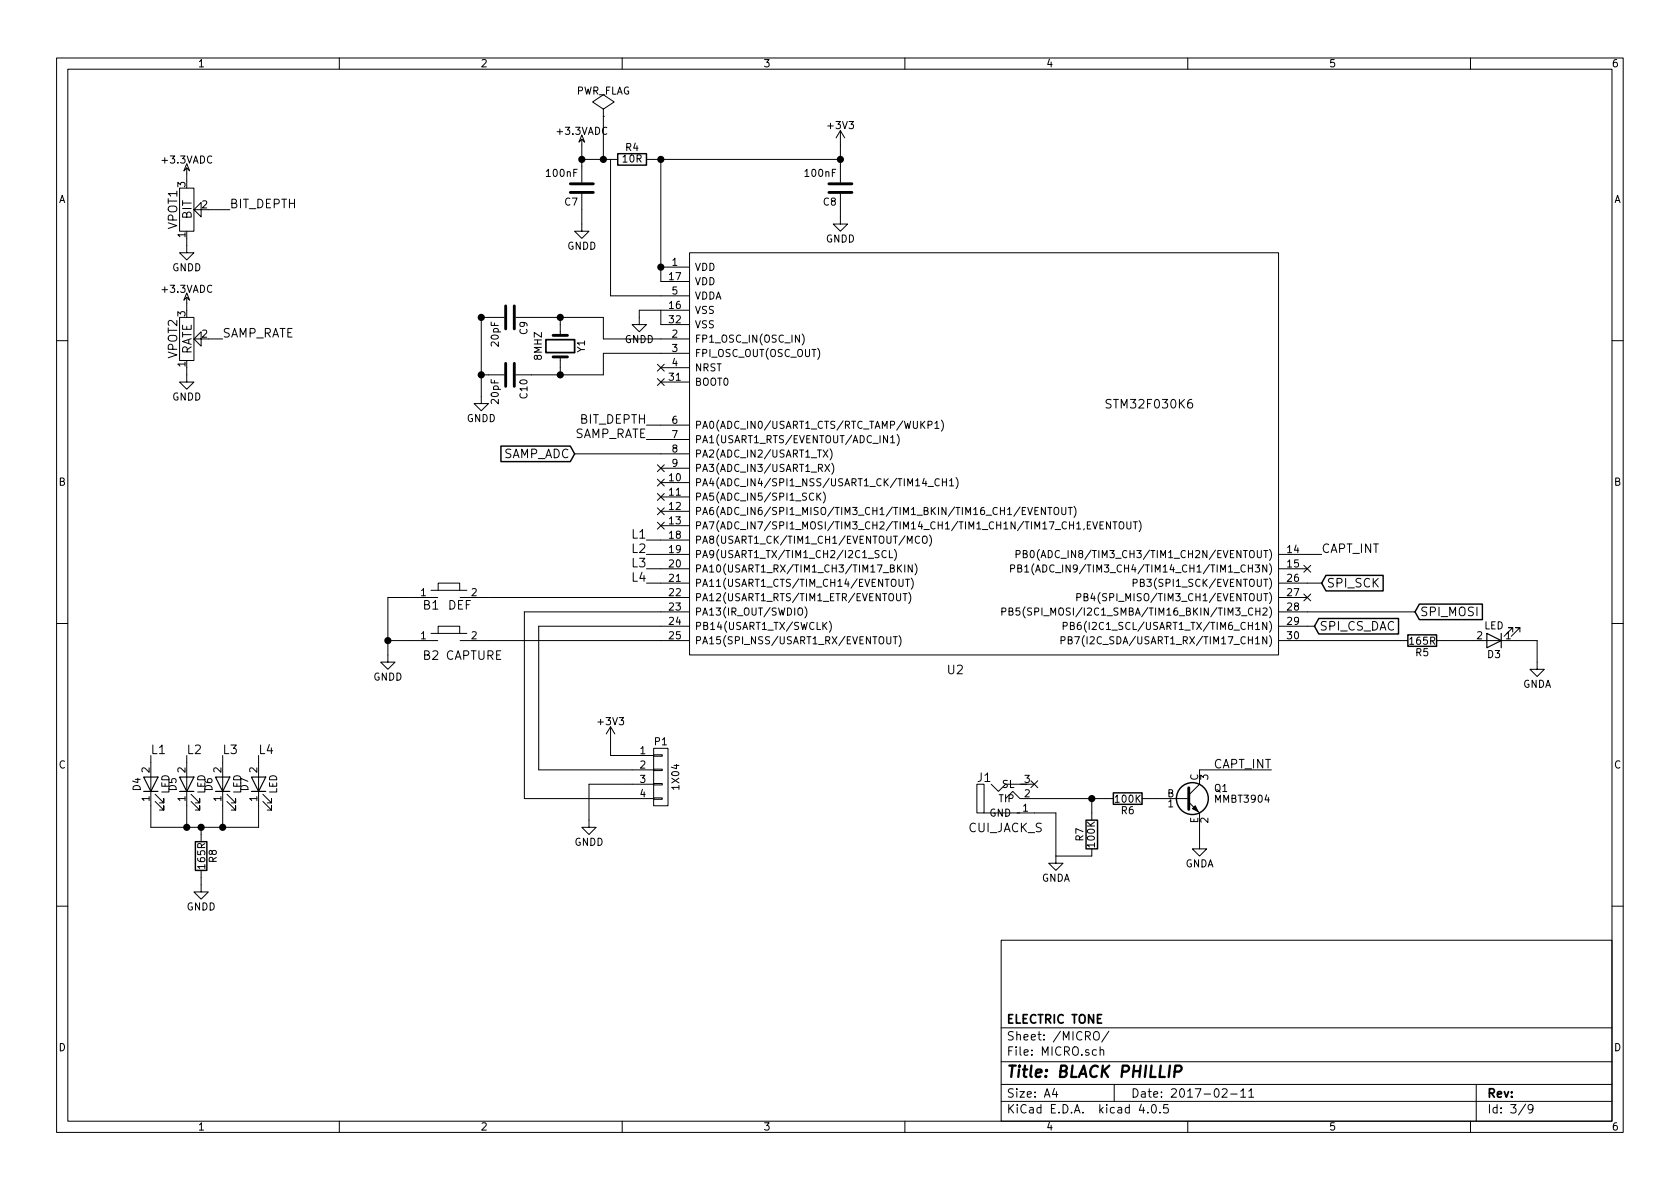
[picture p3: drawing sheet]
<svg xmlns="http://www.w3.org/2000/svg" width="297mm" height="210mm" viewBox="0 0 297 210" stroke-linecap="round" stroke-linejoin="round" font-family="sans-serif">
<g fill="none" stroke="#000" stroke-width=".18">
<path d="M10 10.3h277v189.9h-277zM12 12.2h273v186.1h-273zM60 10.3v1.9M106.7 19.3l1.9-1.3-1.9-1.2-1.9 1.2 1.9 1.3v1.3M110 10.3v1.9M160 10.3v1.9M210 10.3v1.9M260 10.3v1.9M31.7 33.3h2.6v7.6h-2.6zM33 29.7v2.3M33 29l.5 1.2-.5-.5-.5 .5zM34.3 37.1l1.3 1.2v-2.5l-1.3 1.3h1.3"/>
<path d="M36.8 37.1h3.8M102.9 34.3v6.6h1.2l-1.2 1.3-1.3-1.3h1.3M102.9 24.6v7.7M102.9 23.9l.5 1.2-.5-.5-.5 .5zM102.9 28.2h6.3M106.7 20.6h.1M106.7 20.6v7.6M107.9 28.2v24.1h13.9M114.3 28.2h34.3M116.8 28.2v21.6h5M148.6 34.3v5.3h1.3l-1.3 1.3-1.3-1.3h1.3M148.6 23.1l-.8 1.3"/>
<path d="M148.6 23.1v9.2M148.6 23.1l.8 1.3M31.7 56.1h2.6v7.6h-2.6zM33 42.2v2.5h1.3l-1.3 1.3-1.3-1.3h1.3M33 52.6v2.3M33 51.8l.5 1.3-.5-.5-.5 .5zM34.3 59.9l1.3 1.3v-2.5l-1.3 1.2h1.3M36.8 59.9h2.6M89.2 56.1h-4.1v15.3h1.3l-1.3 1.2-1.3-1.2h1.3M91.2 56.1h15.5v3.8h15.1M99.1 56.1v3.2M116.8 54.9v2.5h5"/>
<path d="M116.8 47.2h5M121.8 54.9h-8.8v2.5h1.3l-1.3 1.3-1.2-1.3h1.2M121.9 44.7h104.2v71.1h-104.2zM141.8 59a1.51 1.51 0 0 1 0 2M10 60.2h2M33 65v2.6h1.3l-1.3 1.2-1.3-1.2h1.3M85.1 66.3h4.1M99.1 63.1v3.2M114.3 75.2h7.5M114.3 77.7h7.5M116.2 66.9l1.2 1.3M116.2 64.4l1.2 1.2"/>
<path d="M116.8 65h5M116.8 67.6h5M117.4 66.9l-1.2 1.3M117.4 64.4l-1.2 1.2M121.8 62.5h-15.1v3.8h-15.5M145.5 79.6l.9 1.2M146.4 79.6l-.9 1.2M146.8 79.4a1.51 1.51 0 0 1 0 1.9M157.5 77.4l.3-.4v1.3M157.5 78.3h.7M158.6 76.8a1.51 1.51 0 0 1 0 2M164.1 75.2l.6-.1v-.5l-.6-.1v1.3"/>
<path d="M165.3 74.8l.4-.3v1.3M165.3 75.8h.7M166.4 74.3a1.51 1.51 0 0 1 0 1.9M285 60.2h2M101.6 80.3h20.2M114.3 98h7.5M114.3 95.5h7.5M116.2 82.2l1.2 1.2M116.2 92.3l1.2 1.3M116.2 89.8l1.2 1.2M116.2 87.3l1.2 1.2M116.2 84.7l1.2 1.2"/>
<path d="M116.8 82.8h5M116.8 85.3h5M116.8 87.9h5M116.8 90.4h5M116.8 93h5M117.4 82.2l-1.2 1.2M117.4 92.3l-1.2 1.3M117.4 89.8l-1.2 1.2M117.4 87.3l-1.2 1.2M117.4 84.7l-1.2 1.2M144.4 87.2v1.3M144.6 87.7l.5 .8"/>
<path d="M145.1 87.2l-.7 .7M145.6 87a1.51 1.51 0 0 1 0 1.9M145.8 82.1l.9 1.3M146.7 82.1l-.9 1.3M147.1 81.9a1.51 1.51 0 0 1 0 2M156.7 97.5a.5 .5 0 0 0-.6 0 .5 .5 0 0 0-.2 .6l.1 .3a.41 .41 0 0 0 .7 .1M157.3 97.4v1.2h.6M158.1 97.1a1.51 1.51 0 0 1 0 2M159.4 99.9l-.7 .7M160 99.9v1.3M161.3 99.9v1.3l-.7-1.3v1.3M161.8 99.7a1.51 1.51 0 0 1 0 1.9"/>
<path d="M162.6 94.9a.5 .5 0 0 0-.6 0 .5 .5 0 0 0-.2 .6l.1 .4a.41 .41 0 0 0 .7 .1M163.1 95l.3-.2 .4 .1a.83 .83 0 0 1-.2 1.2 .44 .44 0 0 1-.5-.4zM164.3 94.6a1.51 1.51 0 0 1 0 2M166.1 84.8a.5 .5 0 0 0-.7 0 .5 .5 0 0 0-.1 .6l.1 .3a.41 .41 0 0 0 .7 .1M166.6 84.7v1.2M166.6 85.2h.7M167.3 84.7v1.2M167.9 85l.3-.3v1.2M167.9 85.9h.7M169 84.4a1.51 1.51 0 0 1 0 2M179.7 98l.6-.1v-.4l-.6-.1v1.2M180.9 97.9l.6-.1v-.3l-.6-.1v1.2h.5l.2-.1v-.3l-.2-.3"/>
<path d="M182.2 97.5l.2-.1a.67 .67 0 0 1 .5 .6 .67 .67 0 0 1-.5 .6l-.2-.1-.1-.4zM182.8 99.7a1.51 1.51 0 0 0 0 1.9M184.8 89.7v1.3l-.7-1.3v1.3M185.3 89.7h.7M185.6 89.7v1.3M186.4 89.9l.2-.2 .4 .1a.83 .83 0 0 1-.1 1.2 .44 .44 0 0 1-.5-.4zM187.7 89.7v1l.3 .3h.2l.2-.3v-1M188.9 89.7h.7M189.2 89.7v1.3M189.9 89.5a1.51 1.51 0 0 1 0 2M194.5 92.9h.4M195.1 92.3h-.6v1.2h.6"/>
<path d="M196.3 92.3v1.2l-.7-1.2v1.2M196.8 92.3h.7M197.1 92.3v1.2M197.9 92.5l.2-.2h.4a.83 .83 0 0 1-.1 1.2 .44 .44 0 0 1-.5-.4zM199.2 92.3v1l.3 .2h.2l.2-.2v-1M200.4 92.3h.7M200.7 92.3v1.2M201.4 92.1a1.51 1.51 0 0 1 0 1.9M226.1 98h7.6M230.5 100l1.2 1.2M231.7 100l-1.2 1.2M10 110.3h2"/>
<path d="M68.6 113.3h8.8M76.2 112h6.3M76.2 104.4h6.3M77.4 105.7h-8.8v11.4h1.2l-1.2 1.3-1.3-1.3h1.3M77.5 112v-1.3h3.8v1.3M77.5 104.4v-1.3h3.8v1.3M81.4 113.3h40.4M81.4 105.7h40.4M114.3 100.6h7.5M114.3 103.1h7.5M121.8 108.2h-29.1v33h22.9M121.8 110.7h-26.6v25.4h20.4"/>
<path d="M141.2 107.6h.5a.83 .83 0 0 1-.1 1.2 .44 .44 0 0 1-.5-.4v-.7zM142.3 107.3a1.51 1.51 0 0 1 0 2M145.7 110.6l.5 .7M146.2 110.1l-.7 .7M146.6 109.8a1.51 1.51 0 0 1 0 2M156.8 112.6v1l.2 .3h.3l.2-.3v-1M157.9 112.6h.7M158.3 112.6v1.3M158.9 100.4l.5 .8M159 102.4v1l.2 .3h.2l.3-.3v-1M159 112.4a1.51 1.51 0 0 1 0 1.9M159.7 105h.7"/>
<path d="M160 105v1.2M160.1 102.4h.7M160.5 102.4v1.3M160.7 104.8a1.51 1.51 0 0 1 0 1.9M161.1 102.2a1.51 1.51 0 0 1 0 2M177.1 108.2l.6-.1 .1-.5-.7-.1v1.3M178.4 108.1l.6-.1v-.4l-.6-.1v1.3h.5l.2-.1v-.3l-.3-.3M178.7 100.6l.6-.1v-.5l-.6-.1v1.3M180 100.5l.6-.1v-.4l-.6-.1v1.3h.4l.2-.2 .1-.3-.3-.2M180.3 107.5h-.6l-.1 .6 .2-.1 .5 .1v.6l-.2 .1-.5-.1M181.2 100.2l.3-.3v1.3M181.2 101.2h.7"/>
<path d="M181.3 107.3a1.51 1.51 0 0 0 0 2M187.6 113.3l.6-.1 .1-.5-.7-.1v1.3M188 110.7l.6-.1v-.4l-.6-.1v1.2M188.9 113.2l.6-.1v-.4l-.6-.1v1.3h.5l.1-.2 .1-.3-.3-.2M189.3 110.6l.6-.1v-.3l-.6-.1v1.2h.4l.2-.1 .1-.3-.3-.3M190 112.6h.9l-.6 1.3M190.4 105.6h.6l.1-.5-.7-.1v1.2M191.1 110.1a.47 .47 0 0 0-.6 .5l.1 .6 .4 .1 .1-.1 .1-.4-.1-.2-.4-.1-.2 .3M191.7 105.6l.6-.1v-.4l-.6-.1v1.2h.5l.1-.1 .1-.3-.3-.2M200.4 103.1l.6-.1v-.5l-.6-.1v1.3M226.1 108.2h24.1M226.1 110.7h6.3"/>
<path d="M226.1 113.3h22.8M226.1 100.6h5M226.1 103.1h7.6M226.1 105.7h5M230.5 105l1.2 1.3M231.7 105l-1.2 1.3M254 113.3h17.8v5.1h1.2l-1.2 1.2-1.3-1.2h1.3M267.5 111.8v-.8h-.8h.8l-1.6 1.5M268.7 111.8v-.8h-.7h.7l-1.5 1.5M285 110.3h2M26.7 133.6v12.7h19v-12.7M33 133.6v12.7"/>
<path d="M39.4 133.6v12.7M107.9 128.5v5.1h7.7M107.9 128.5l-.7 1.3M107.9 128.5l.8 1.3M115.6 138.6h1.5v.2h-1.5zM115.6 136h1.5v.3h-1.5zM115.6 133.5h1.5v.2h-1.5zM115.6 132.3h2.5v10.2h-2.5zM115.6 138.7h-11.5v7.6h1.3l-1.3 1.3-1.2-1.3h1.2M172.7 138.7h1.3v5.1h-1.3zM175.3 138.7l1.2 1.2 1.3-1.2h3.8M180.4 138.7h2.5"/>
<path d="M182.3 138.1l1.2 1.2M183.5 138.1l-1.2 1.2M224.8 136.1h-12.7v2.6l-1.9 1.9M27.4 141.7l1.6 1.6v-.8v.8h-.8M27.4 140.5l1.6 1.5v-.8v.8h-.8M33.8 141.7l1.5 1.6v-.8v.8h-.8M33.8 140.5l1.5 1.5v-.8v.8h-.8M35.6 153.9v3.8h1.2l-1.2 1.3-1.3-1.3h1.3M35.6 146.3v2.5M40.1 141.7l1.6 1.6v-.8v.8h-.8M40.1 140.5l1.6 1.5v-.8v.8h-.8M46.5 141.7l1.5 1.6v-.8v.8h-.8"/>
<path d="M46.5 140.5l1.5 1.5v-.8v.8h-.8M115.6 141.1h1.5v.2h-1.5zM174 143.8h12.7v7.6M177.8 141.2l1.3-1.3 1.2 1.3M180.4 141.2h16.4M186.7 151.4v1.2h1.3l-1.3 1.3-1.3-1.3h1.3M193 150.1v1.3h-6.3M193 141.2v3.8M201.9 141.2h8.3M210.2 141.9l1.9 1.9v6.3h1.3l-1.3 1.3-1.3-1.3h1.3M10 160.2h2M177 166.3h108v32h-108z"/>
<path d="M285 160.2h2M60 198.3v1.9M110 198.3v1.9M160 198.3v1.9M177 194.8h108M177 191.8h108M177 187.8h108M177 181.8h108M186.4 192.5l-.3 1h.9M186.8 193v1M193.4 182.6l.3-.2a.53 .53 0 0 1 .7 .5v.5a.51 .51 0 0 1-.8 .4 1.05 1.05 0 0 1-.2-1.2zM194.5 185.7l.2-.1 .4 .1v.9"/>
<path d="M194.5 185.1v1.5M196.1 182.3l-1.3 2M197 191.8v3M201.8 195.2l-.4 1.1h1M202.9 196.7v.1M203.8 195.4l.1-.1a.81 .81 0 0 1 .6 .6 .81 .81 0 0 1-.3 .8l-.1 .1a.8 .8 0 0 1-.6-.6 .8 .8 0 0 1 .3-.8zM205.1 196.7v.1M206.5 195.3h-.7l-.1 .7 .2-.1 .5 .1 .2 .2-.1 .5-.2 .1-.6-.1M210 198.3v1.9M216.1 192.7l.2-.2h.4l.3 .5-1 1h1M217.6 193.5h1.1M219.4 193l.4-.5v1.5"/>
<path d="M219.4 194h.8M220.8 193l.4-.5v1.5M220.8 194h.9M260 198.3v1.9M261 191.8v6.5M269.7 195.2l-1.2 2M271 196l-.2 .3h-.3l-.3-.3v-.4l.1-.2 .5-.1 .2 .2a1.19 1.19 0 0 1-.2 1.2l-.5 .1"/>
</g>
<path d="M207.7 189.5h.8a.56 .56 0 0 0 .4-.5 .56 .56 0 0 0-.3-.6h-.8l-.2 2" fill="none" stroke="#000" stroke-width=".41"/>
<path d="M96.5 60.1h5.1v2.3h-5.1z" fill="none" stroke="#000" stroke-width=".3"/>
<path d="M100.8 32.5h4.1M100.8 34h4.1M146.6 32.5h4M146.6 34h4M89.4 54.1v4.1M90.9 54.1v4.1M97.8 59.3h2.5M89.4 64.3v4M90.9 64.3v4M97.8 63.1h2.5M210.2 139.3v3.8" fill="none" stroke="#000" stroke-width=".51"/>
<g fill="#000" stroke="#000" stroke-width=".25">
<circle cx="102.9" cy="28.2" r=".51"/>
<circle cx="106.7" cy="28.2" r=".51"/>
<circle cx="116.8" cy="28.2" r=".51"/>
<circle cx="148.6" cy="28.2" r=".51"/>
<circle cx="85.1" cy="56.1" r=".51"/>
<circle cx="99.1" cy="56.1" r=".51"/>
<circle cx="116.8" cy="47.2" r=".51"/>
<circle cx="85.1" cy="66.3" r=".51"/>
<circle cx="99.1" cy="66.3" r=".51"/>
<circle cx="68.6" cy="113.3" r=".51"/>
<circle cx="33" cy="146.3" r=".51"/>
<circle cx="35.6" cy="146.3" r=".51"/>
<circle cx="39.4" cy="146.3" r=".51"/>
<circle cx="193" cy="141.2" r=".51"/>
</g>
<g fill="none" stroke="#000" stroke-width=".25">
<path d="M109.2 27.2h5.1v2h-5.1zM88.6 78.9h12.2l.8 1.4-.8 1.3h-12.2zM233.2 109.4h14.1v2.7h-14.1l-.8-1.4zM234.4 101.7h10.2v2.8h-10.2l-.7-1.4zM248.9 112.3h5.1v2h-5.1zM251 106.8h11.1v2.8h-11.1l-.8-1.4zM34.5 148.8h2.1v5.1h-2.1zM192 145h2.1v5.1h-2.1zM196.8 140.2h5.1v2h-5.1z"/>
<circle cx="210.8" cy="141.2" r="2.82"/>
</g>
<path d="M262.9 112l2.5 1.3-2.5 1.2zM265.4 112v2.5M25.4 137.4h2.5l-1.2 2.5zM25.4 139.9h2.5M31.7 137.4h2.6l-1.3 2.5zM31.7 139.9h2.6M38.1 137.4h2.5l-1.2 2.5zM38.1 139.9h2.5M44.4 137.4h2.6l-1.3 2.5zM44.4 139.9h2.6" fill="none" stroke="#000" stroke-width=".2"/>
<path d="M210.8 143l.5-.5 .5 1z" fill="#000" stroke="#000" stroke-width=".18"/>
<text font-size="2.8" x="178" y="190.5">Title: BLACK PHILLIP</text>
<g font-size="2.1">
<text x="31.3" y="40.5" transform="rotate(-90 31.3 40.5)">VPOT1</text>
<text x="33.9" y="38.8" transform="rotate(-90 33.9 38.8)">BIT</text>
<text x="40.6" y="36.8">BIT_DEPTH</text>
<text x="39.4" y="59.7">SAMP_RATE</text>
<text x="31.3" y="63.4" transform="rotate(-90 31.3 63.4)">VPOT2</text>
<text x="33.9" y="62.8" transform="rotate(-90 33.9 62.8)">RATE</text>
<text x="101.2" y="77.5">SAMP_RATE</text>
<text x="102.5" y="74.9">BIT_DEPTH</text>
<text x="196" y="72.2">STM32F030K6</text>
<text x="88.8" y="81">SAMP_ADC</text>
<text x="111.8" y="95.2">L1</text>
<text x="111.8" y="97.8">L2</text>
<text x="111.8" y="100.3">L3</text>
<text x="233.7" y="97.8">CAPT_INT</text>
<text x="74.9" y="107.8">B1</text>
<text x="79.2" y="107.8">DEF</text>
<text x="111.8" y="102.9">L4</text>
<text x="234.6" y="103.9">SPI_SCK</text>
<text x="233.3" y="111.5">SPI_CS_DAC</text>
<text x="251.1" y="109">SPI_MOSI</text>
<text x="74.9" y="116.7">B2 CAPTURE</text>
<text x="167.6" y="119.2">U2</text>
<text x="26.7" y="133.3">L1</text>
<text x="33" y="133.3">L2</text>
<text x="39.4" y="133.3">L3</text>
<text x="45.7" y="133.3">L4</text>
<text x="214.4" y="135.9">CAPT_INT</text>
<text x="172.8" y="138.3">J1</text>
<text x="171.2" y="147.2">CUI_JACK_S</text>
<text x="178" y="184">Sheet: /MICRO/</text>
<text x="178" y="181">ELECTRIC TONE</text>
<text x="178" y="186.7">File: MICRO.sch</text>
<text x="178" y="196.9">KiCad E.D.A. kicad 4.0.5</text>
<text x="178" y="194.1">Size: A4</text>
<text x="200" y="194.1">Date: 2017-02-11</text>
<text x="263" y="194.1">Rev:</text>
<text x="263" y="196.9">Id: 3/9</text>
</g>
<g font-size="1.8">
<text x="35" y="11.9">1</text>
<text x="85" y="11.9">2</text>
<text x="135" y="11.9">3</text>
<text x="185" y="11.9">4</text>
<text x="235" y="11.9">5</text>
<text x="285" y="11.9">6</text>
<text x="101.7" y="16.7">PWR_FLAG</text>
<text x="98.6" y="23.8">+3.3VADC</text>
<text x="146.5" y="22.8">+3V3</text>
<text x="28.8" y="28.9">+3.3VADC</text>
<text x="110.1" y="28.7">10R</text>
<text x="110.6" y="26.7">R4</text>
<text x="10.4" y="35.9">A</text>
<text x="32.8" y="33.1" transform="rotate(-90 32.8 33.1)">3</text>
<text x="96.7" y="31.3">100nF</text>
<text x="142.5" y="31.3">100nF</text>
<text x="285.4" y="35.9">A</text>
<text x="35.7" y="36.8">2</text>
<text x="99.9" y="36.3">C7</text>
<text x="145.6" y="36.3">C8</text>
<text x="30.4" y="47.9">GNDD</text>
<text x="32.8" y="42" transform="rotate(-90 32.8 42)">1</text>
<text x="100.3" y="44.1">GNDD</text>
<text x="118.8" y="47">1</text>
<text x="122.9" y="47.9">VDD</text>
<text x="146" y="42.9">GNDD</text>
<text x="28.8" y="51.8">+3.3VADC</text>
<text x="118.4" y="49.5">17</text>
<text x="118.8" y="52.1">5</text>
<text x="122.9" y="53">VDDA</text>
<text x="122.9" y="50.4">VDD</text>
<text x="32.8" y="56" transform="rotate(-90 32.8 56)">3</text>
<text x="35.7" y="59.7">2</text>
<text x="93.2" y="59.1" transform="rotate(-90 93.2 59.1)">C9</text>
<text x="118.4" y="57.1">32</text>
<text x="118.4" y="54.6">16</text>
<text x="118.8" y="59.7">2</text>
<text x="122.9" y="58">VSS</text>
<text x="122.9" y="55.5">VSS</text>
<text x="32.8" y="64.9" transform="rotate(-90 32.8 64.9)">1</text>
<text x="88.2" y="61.2" transform="rotate(-90 88.2 61.2)">20pF</text>
<text x="95.8" y="63.6" transform="rotate(-90 95.8 63.6)">8MHZ</text>
<text x="103.4" y="62.3" transform="rotate(-90 103.4 62.3)">Y1</text>
<text x="110.4" y="60.6">GNDD</text>
<text x="118.8" y="62.2">3</text>
<text x="118.8" y="64.8">4</text>
<text x="122.9" y="60.6">FP1_OSC_IN(OSC_IN)</text>
<text x="122.9" y="63.1">FPI_OSC_OUT(OSC_OUT)</text>
<text x="122.9" y="65.7">NRST</text>
<text x="30.4" y="70.8">GNDD</text>
<text x="88.2" y="71.3" transform="rotate(-90 88.2 71.3)">20pF</text>
<text x="93.2" y="70.4" transform="rotate(-90 93.2 70.4)">C10</text>
<text x="118.4" y="67.3">31</text>
<text x="122.9" y="68.2">BOOT0</text>
<text x="82.5" y="74.6">GNDD</text>
<text x="118.8" y="74.9">6</text>
<text x="118.8" y="77.5">7</text>
<text x="122.9" y="75.8">PA0(ADC_IN0/USART1_CTS/RTC_TAMP/WUKP1)</text>
<text x="118.8" y="80">8</text>
<text x="118.8" y="82.5">9</text>
<text x="122.9" y="78.4">PA1(USART1_RTS/EVENTOUT/ADC_IN1)</text>
<text x="122.9" y="80.9">PA2(ADC_IN2/USART1_TX)</text>
<text x="122.9" y="83.4">PA3(ADC_IN3/USART1_RX)</text>
<text x="10.4" y="85.9">B</text>
<text x="118.4" y="85.1">10</text>
<text x="118.4" y="87.6">11</text>
<text x="122.9" y="86">PA4(ADC_IN4/SPI1_NSS/USART1_CK/TIM14_CH1)</text>
<text x="122.9" y="88.5">PA5(ADC_IN5/SPI1_SCK)</text>
<text x="285.4" y="85.9">B</text>
<text x="118.4" y="90.2">12</text>
<text x="118.4" y="92.7">13</text>
<text x="118.4" y="95.2">18</text>
<text x="122.9" y="91.1">PA6(ADC_IN6/SPI1_MISO/TIM3_CH1/TIM1_BKIN/TIM16_CH1/EVENTOUT)</text>
<text x="122.9" y="93.6">PA7(ADC_IN7/SPI1_MOSI/TIM3_CH2/TIM14_CH1/TIM1_CH1N/TIM17_CH1,EVENTOUT)</text>
<text x="118.4" y="100.3">20</text>
<text x="118.4" y="97.8">19</text>
<text x="122.9" y="101.2">PA10(USART1_RX/TIM1_CH3/TIM17_BKIN)</text>
<text x="122.9" y="96.1">PA8(USART1_CK/TIM1_CH1/EVENTOUT/MCO)</text>
<text x="122.9" y="98.7">PA9(USART1_TX/TIM1_CH2/I2C1_SCL)</text>
<text x="183.4" y="98.7">PB0(ADC_IN8/TIM3_CH3/TIM1_CH2N/EVENTOUT)</text>
<text x="183.5" y="101.2">PB1(ADC_IN9/TIM3_CH4/TIM14_CH1/TIM1_CH3N)</text>
<text x="227.7" y="97.8">14</text>
<text x="227.7" y="100.3">15</text>
<text x="74.4" y="105.4">1</text>
<text x="83.4" y="105.4">2</text>
<text x="118.4" y="102.9">21</text>
<text x="118.4" y="105.4">22</text>
<text x="118.4" y="107.9">23</text>
<text x="122.9" y="103.8">PA11(USART1_CTS/TIM_CH14/EVENTOUT)</text>
<text x="122.9" y="106.3">PA12(USART1_RTS/TIM1_ETR/EVENTOUT)</text>
<text x="193" y="106.3">PB4(SPI_MISO/TIM3_CH1/EVENTOUT)</text>
<text x="201.8" y="103.8">PB3(SPI1_SCK/EVENTOUT)</text>
<text x="227.7" y="102.9">26</text>
<text x="227.7" y="105.4">27</text>
<text x="227.7" y="107.9">28</text>
<text x="74.4" y="113">1</text>
<text x="83.4" y="113">2</text>
<text x="118.4" y="110.5">24</text>
<text x="118.4" y="113">25</text>
<text x="122.9" y="108.8">PA13(IR_OUT/SWDIO)</text>
<text x="122.9" y="111.4">PB14(USART1_TX/SWCLK)</text>
<text x="122.9" y="113.9">PA15(SPI_NSS/USART1_RX/EVENTOUT)</text>
<text x="181.9" y="108.8">PB5(SPI_MOSI/I2C1_SMBA/TIM16_BKIN/TIM3_CH2)</text>
<text x="190.7" y="113.9">PB7(I2C_SDA/USART1_RX/TIM17_CH1N)</text>
<text x="191.1" y="111.4">PB6(I2C1_SCL/USART1_TX/TIM6_CH1N)</text>
<text x="227.7" y="113">30</text>
<text x="227.7" y="110.5">29</text>
<text x="249.4" y="114">165R</text>
<text x="261.1" y="113">2</text>
<text x="262.4" y="111.3">LED</text>
<text x="266.2" y="113">1</text>
<text x="250.3" y="116">R5</text>
<text x="263" y="116.4">D3</text>
<text x="66" y="120.3">GNDD</text>
<text x="269.2" y="121.6">GNDA</text>
<text x="105.9" y="128.2">+3V3</text>
<text x="115.8" y="131.8">P1</text>
<text x="10.4" y="135.9">C</text>
<text x="26.4" y="136.6" transform="rotate(-90 26.4 136.6)">2</text>
<text x="32.8" y="136.6" transform="rotate(-90 32.8 136.6)">2</text>
<text x="39.1" y="136.6" transform="rotate(-90 39.1 136.6)">2</text>
<text x="45.5" y="136.6" transform="rotate(-90 45.5 136.6)">2</text>
<text x="113.2" y="133.3">1</text>
<text x="113.2" y="135.9">2</text>
<text x="213.6" y="137.9" transform="rotate(-90 213.6 137.9)">3</text>
<text x="285.4" y="135.9">C</text>
<text x="24.8" y="139.8" transform="rotate(-90 24.8 139.8)">D4</text>
<text x="26.4" y="141.7" transform="rotate(-90 26.4 141.7)">1</text>
<text x="29.9" y="140.4" transform="rotate(-90 29.9 140.4)">LED</text>
<text x="31.2" y="139.8" transform="rotate(-90 31.2 139.8)">D5</text>
<text x="32.8" y="141.7" transform="rotate(-90 32.8 141.7)">1</text>
<text x="36.3" y="140.4" transform="rotate(-90 36.3 140.4)">LED</text>
<text x="37.5" y="139.8" transform="rotate(-90 37.5 139.8)">D6</text>
<text x="39.1" y="141.7" transform="rotate(-90 39.1 141.7)">1</text>
<text x="42.6" y="140.4" transform="rotate(-90 42.6 140.4)">LED</text>
<text x="43.9" y="139.8" transform="rotate(-90 43.9 139.8)">D7</text>
<text x="45.5" y="141.7" transform="rotate(-90 45.5 141.7)">1</text>
<text x="49" y="140.4" transform="rotate(-90 49 140.4)">LED</text>
<text x="113.2" y="138.4">3</text>
<text x="113.2" y="141">4</text>
<text x="120.1" y="139.5" transform="rotate(-90 120.1 139.5)">1X04</text>
<text x="176.6" y="141.9">TIP</text>
<text x="177.1" y="139.3">SL</text>
<text x="180.8" y="143.5">1</text>
<text x="181.2" y="141">2</text>
<text x="181.2" y="138.4">3</text>
<text x="197.3" y="141.9">100K</text>
<text x="198.3" y="144">R6</text>
<text x="206.4" y="141">B</text>
<text x="206.5" y="142.7">1</text>
<text x="211.8" y="138" transform="rotate(-90 211.8 138)">C</text>
<text x="214.7" y="140">Q1</text>
<text x="215" y="141.9">MMBT3904</text>
<text x="101.5" y="149.5">GNDD</text>
<text x="174.9" y="144.4">GND</text>
<text x="191.5" y="148.7" transform="rotate(-90 191.5 148.7)">R7</text>
<text x="193.6" y="149.7" transform="rotate(-90 193.6 149.7)">100K</text>
<text x="211.8" y="145.6" transform="rotate(-90 211.8 145.6)">E</text>
<text x="213.6" y="145.5" transform="rotate(-90 213.6 145.5)">2</text>
<text x="36.3" y="153.5" transform="rotate(-90 36.3 153.5)">165R</text>
<text x="38.3" y="152.5" transform="rotate(-90 38.3 152.5)">R8</text>
<text x="184.1" y="155.9">GNDA</text>
<text x="209.5" y="153.4">GNDA</text>
<text x="33" y="161">GNDD</text>
<text x="10.4" y="185.9">D</text>
<text x="285.4" y="185.9">D</text>
<text x="35" y="199.9">1</text>
<text x="85" y="199.9">2</text>
<text x="135" y="199.9">3</text>
<text x="185" y="199.9">4</text>
<text x="235" y="199.9">5</text>
<text x="285" y="199.9">6</text>
</g>
</svg>
